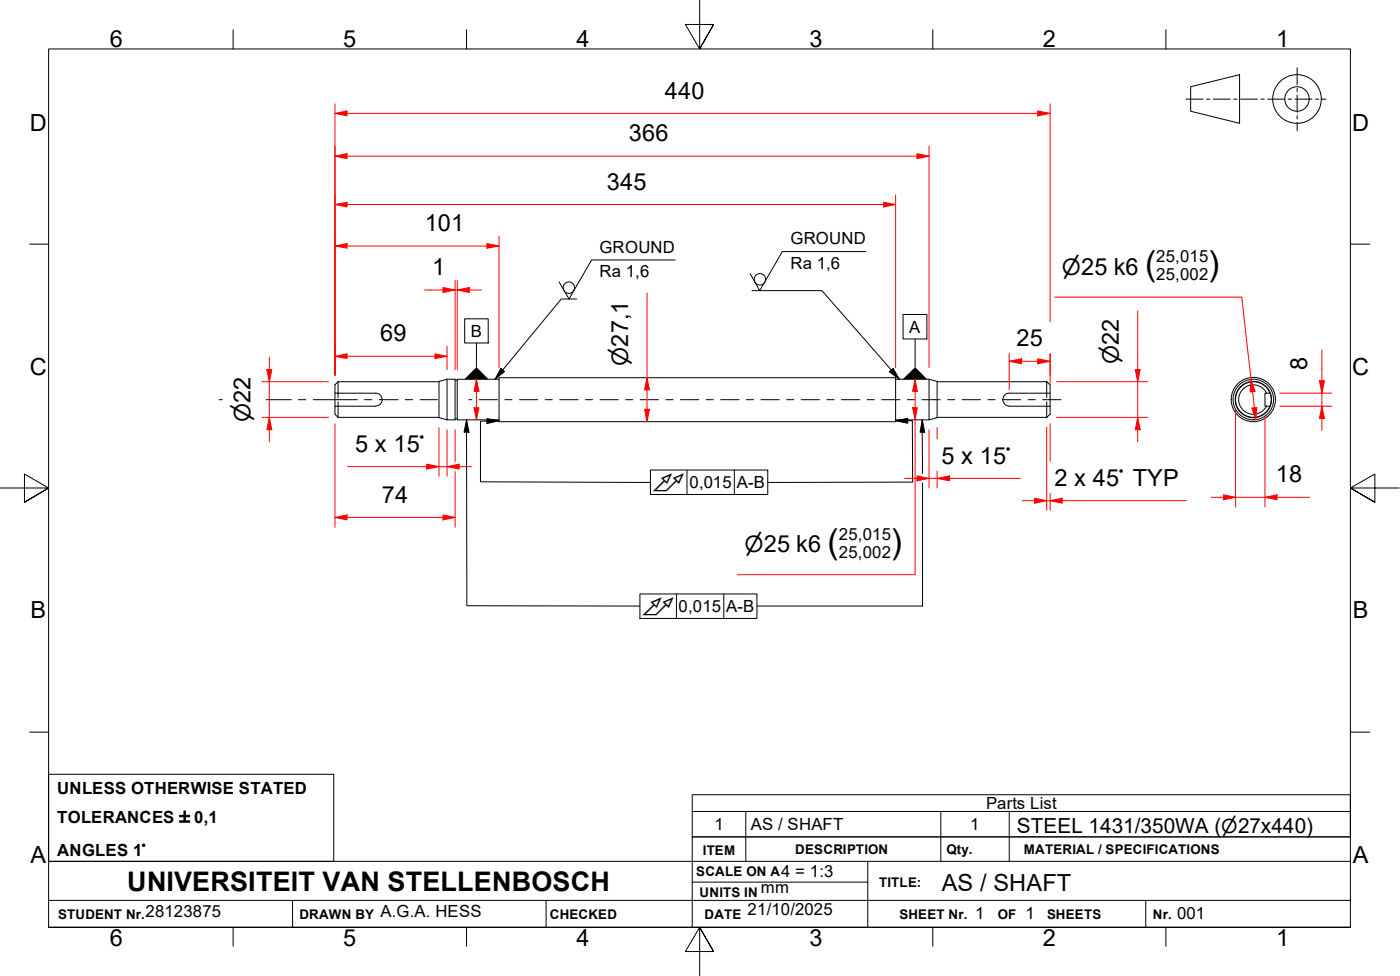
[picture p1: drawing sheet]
<svg xmlns="http://www.w3.org/2000/svg" width="287mm" height="200mm" viewBox="0 0 287 200" stroke-linecap="round" stroke-linejoin="round" font-family="sans-serif">
<!-- layer: Hidden Edges(ISO) -->
<path d="M69.3 80.6v.9M69.3 82.4v.8M214.7 80.6v.9M214.7 82.4v.8" fill="none" stroke="#000" stroke-width=".21"/>
<!-- layer: Visible Edges(ISO) -->
<g fill="none" stroke="#000" stroke-width=".21">
<path d="M68.7 78.9l.6-.7v2.4h-.6zM69.3 78.2h20.7M91.7 77.7l-1.7 .5v7.4l1.7 .4M91.7 77.7v8.3M91.7 77.7h1.6v8.3h-1.6M93.3 77.9h.5M102.4 77.4h81.3v9h-81.3zM102.4 77.7h-8.6v8.3h8.6M183.7 77.7h6.9M190.6 77.7l1.6 .5v7.4l-1.6 .4zM192.2 78.2h22.5M214.7 78.2l.7 .7v1.7h-.7"/>
<path d="M214.7 78.2v2.4M68.7 80.6v2.6M69.3 83.2h-.6v1.7l.6 .6M69.3 80.6h7.7a1.33 1.33 0 0 1 1.4 1.3 1.33 1.33 0 0 1-1.4 1.3h-7.7M69.3 83.2v2.3M69.3 85.5h20.7M93.3 85.9h.5M183.7 86h6.9M192.2 85.5h22.5M214.7 83.2h.7v1.7l-.7 .6zM214.7 80.6h-7.7a1.33 1.33 0 0 0-1.3 1.3 1.33 1.33 0 0 0 1.3 1.3h7.7M215.4 80.6v2.6"/>
<path d="M259.8 80.6h-.3v2.6h.3M259.8 80.6h.7l.3 1.3-.3 1.3h-.7M259.8 80.5a3 3 0 0 0-4.6-1 3 3 0 0 0 0 4.7 3 3 0 0 0 4.6-1M260.5 80.6a3.7 3.7 0 0 0-5.6-1.6 3.7 3.7 0 0 0 0 5.8 3.7 3.7 0 0 0 5.6-1.6"/>
<circle cx="257.1" cy="81.9" r="4.2"/>
<circle cx="257.1" cy="81.9" r="3.7"/>
<circle cx="257.1" cy="81.9" r="4.5"/>
</g>
<!-- layer: Symbols(ISO) -->
<path d="M142 166.3v-3.4h135v3.4M142 166.3v5.2h135v-5.2M142 166.3h135M153 166.3v5.2M193 166.3v5.2M207 166.3v5.2" fill="none" stroke="#000" stroke-width=".21"/>
<!-- layer: Border_0 -->
<g fill="none" stroke="#000" stroke-width=".21">
<path d="M47.8 6.1v3.9M95.7 6.1v3.9M143.5 0v10l-2.9-5h5.8l-2.9 5 2.9-5M191.3 6.1v3.9M239.1 6.1v3.9M6.1 50h3.9M277 50h3.9M0 100h10l-5-2.8v5.7l5-2.9-5 2.9M287 100h-10l5-2.8v5.7l-5-2.9 5 2.9M6.1 150.1h3.9M277 150.1h3.9M10 190.1v-180.1h267v180.1h-267h267"/>
<path d="M47.8 190.1v3.8M95.7 190.1v3.8M146.4 195l-2.9-4.9 2.9 4.9h-5.8l2.9-4.9v9.9M191.3 190.1v3.8M239.1 190.1v3.8"/>
</g>
<!-- layer: Sketch Geometry(ISO) -->
<path d="M10 176.5h267M153 171.5v5M178 176.5v13.6M193 171.5v5M207 171.5v5M277 171.5h-135v18.6M10 190.1h267M10 184.5h267M60 184.5v5.6M112 184.5v5.6M142 180.8h36M235 184.5v5.6" fill="none" stroke="#000" stroke-width=".21"/>
<!-- layer: Dimensions(ISO) -->
<path d="M55.2 85.5v2.6" fill="none" stroke="#f00" stroke-width=".21"/>
<path d="M55.2 85.5l.6 2.6h-1.1z" fill="#f00"/>
<path d="M55.2 75.8v2.4M55.2 85.5l.6 2.6h-1.1z" fill="none" stroke="#f00" stroke-width=".21"/>
<path d="M54.7 75.8h1.1l-.6 2.4z" fill="#f00"/>
<path d="M53.7 78.2h13.7M54.7 75.8h1.1l-.6 2.4zM55.2 73.2v2.6M55.2 78.2v7.3M233.4 75.8v2.4M53.7 85.5h13.7M55.2 88.1v2.5" fill="none" stroke="#f00" stroke-width=".21"/>
<!-- layer: Centerline(ISO) -->
<g fill="none" stroke="#000" stroke-width=".21">
<path d="M45 81.9h.6M54.6 81.9h5.2M61.2 81.9h1.5M64.3 81.9h9M74.7 81.9h1.6M77.8 81.9h3.9M83.1 81.9h1.5M86.2 81.9h3.5M96.2 81.9h.6M98.3 81.9h3.7M103.6 81.9h1.4M106.6 81.9h3.7"/>
<path d="M111.8 81.9h1.5M114.8 81.9h3.8M120.1 81.9h1.4M123.1 81.9h3.7M128.3 81.9h1.5M131.3 81.9h3.8M136.6 81.9h1.4M139.6 81.9h3.7M144.8 81.9h1.5M147.8 81.9h3.8M153.1 81.9h1.5M156.1 81.9h3.7"/>
<path d="M161.4 81.9h1.4M164.3 81.9h3.8M169.6 81.9h1.5M172.6 81.9h3.7M177.9 81.9h1.4M180.8 81.9h3.8M186.1 81.9h1.5M189.1 81.9h3.7M194.4 81.9h1.4M197.4 81.9h3.7M202.6 81.9h1.5M205.6 81.9h3.8"/>
<path d="M210.9 81.9h1.4M213.9 81.9h3.7"/>
</g>
<!-- layer: Dimensions(ISO) -->
<path d="M232.9 75.8h1l-.5 2.4z" fill="#f00"/>
<path d="M232.9 75.8h1l-.5 2.4zM233.4 85.5v2.6" fill="none" stroke="#f00" stroke-width=".21"/>
<path d="M233.4 85.5l.5 2.6h-1z" fill="#f00"/>
<path d="M68.7 73h2.5M216.7 78.2h18.7M233.4 63.8v12M233.4 78.2v7.3M216.7 85.5h18.7M233.4 85.5l.5 2.6h-1zM233.4 88.1v2.5" fill="none" stroke="#f00" stroke-width=".21"/>
<path d="M68.7 73l2.5-.5v1z" fill="#f00"/>
<path d="M68.7 73l2.5-.5v1zM89.2 73h2.5" fill="none" stroke="#f00" stroke-width=".21"/>
<path d="M89.2 72.5l2.5 .5-2.5 .5z" fill="#f00"/>
<path d="M68.7 71v5.9M71.2 73h18M89.2 72.5l2.5 .5-2.5 .5zM91.7 71v4.8M68.7 106h2.5" fill="none" stroke="#f00" stroke-width=".21"/>
<path d="M68.7 106l2.5-.5v1.1z" fill="#f00"/>
<path d="M68.7 106l2.5-.5v1.1zM90.9 106h2.4" fill="none" stroke="#f00" stroke-width=".21"/>
<path d="M90.9 105.5l2.4 .5-2.4 .6z" fill="#f00"/>
<path d="M90.9 59.4h2.4M68.7 86.9v21.2M93.3 88.1v6.5M93.3 96.6v11.5M71.2 106h19.7M90.9 105.5l2.4 .5-2.4 .6z" fill="none" stroke="#f00" stroke-width=".21"/>
<path d="M90.9 58.9l2.4 .5-2.4 .5z" fill="#f00"/>
<path d="M90.9 58.9l2.4 .5-2.4 .5zM93.8 59.4h2.5" fill="none" stroke="#f00" stroke-width=".21"/>
<path d="M93.8 59.4l2.5-.5v1z" fill="#f00"/>
<path d="M68.7 50.4h2.5M87.1 59.4h3.8M93.3 59.4h.5M93.3 57.5v18.3M93.8 59.4l2.5-.5v1zM93.8 57.5v18.3M96.3 59.4h2.4" fill="none" stroke="#f00" stroke-width=".21"/>
<path d="M68.7 50.4l2.5-.5v1z" fill="#f00"/>
<path d="M68.7 50.4l2.5-.5v1zM99.9 50.4h2.5" fill="none" stroke="#f00" stroke-width=".21"/>
<path d="M99.9 49.9l2.5 .5-2.5 .5z" fill="#f00"/>
<path d="M68.7 48.4v28.5M68.7 41.9h2.5M71.2 50.4h28.7M99.9 49.9l2.5 .5-2.5 .5zM102.4 48.4v26.9" fill="none" stroke="#f00" stroke-width=".21"/>
<path d="M68.7 41.9l2.5-.4v.9z" fill="#f00"/>
<path d="M68.7 41.9l2.5-.4v.9zM181.2 41.9h2.5" fill="none" stroke="#f00" stroke-width=".21"/>
<path d="M181.2 41.5l2.5 .4-2.5 .5z" fill="#f00"/>
<path d="M68.7 39.9v37M183.7 39.9v35.5M188.1 32h2.5M71.2 41.9h110M181.2 41.5l2.5 .4-2.5 .5z" fill="none" stroke="#f00" stroke-width=".21"/>
<path d="M188.1 31.5l2.5 .5-2.5 .5z" fill="#f00"/>
<path d="M68.7 32h2.5M188.1 31.5l2.5 .5-2.5 .5z" fill="none" stroke="#f00" stroke-width=".21"/>
<path d="M68.7 32l2.5-.5v1z" fill="#f00"/>
<path d="M68.7 32l2.5-.5v1zM68.7 30v46.9M68.7 23.2h2.5M71.2 32h116.9M190.6 30v45.3" fill="none" stroke="#f00" stroke-width=".21"/>
<path d="M68.7 23.2l2.5-.5v1z" fill="#f00"/>
<path d="M68.7 23.2l2.5-.5v1zM212.9 23.2h2.5" fill="none" stroke="#f00" stroke-width=".21"/>
<path d="M212.9 22.7l2.5 .5-2.5 .5z" fill="#f00"/>
<path d="M68.7 21.3v55.6M71.2 23.2h141.7M212.9 22.7l2.5 .5-2.5 .5zM215.4 21.3v44.7M215.4 72.5v4.4M212.2 102.6h2.5" fill="none" stroke="#f00" stroke-width=".21"/>
<path d="M212.2 102.1l2.5 .5-2.5 .5z" fill="#f00"/>
<path d="M212.2 102.1l2.5 .5-2.5 .5zM215.4 102.6h2.5" fill="none" stroke="#f00" stroke-width=".21"/>
<path d="M215.4 102.6l2.5-.5v1z" fill="#f00"/>
<path d="M212.9 74h2.5M214.7 87.6v17M215.4 86.9v7.7M209.7 102.6h2.5M214.7 102.6h.7M215.4 102.6l2.5-.5v1zM215.4 101.1v3.5M217.9 102.6h25.4" fill="none" stroke="#f00" stroke-width=".21"/>
<path d="M212.9 73.5l2.5 .5-2.5 .5z" fill="#f00"/>
<path d="M207 74h2.5M212.9 73.5l2.5 .5-2.5 .5z" fill="none" stroke="#f00" stroke-width=".21"/>
<path d="M207 74l2.5-.5v1z" fill="#f00"/>
<path d="M207 74l2.5-.5v1zM207 72.5v7.4M209.5 74h3.4M215.4 72.5v6M259.5 101.9h2.4" fill="none" stroke="#f00" stroke-width=".21"/>
<path d="M259.5 101.9l2.4-.5v1z" fill="#f00"/>
<path d="M251 101.9h2.4M259.5 101.9l2.4-.5v1z" fill="none" stroke="#f00" stroke-width=".21"/>
<path d="M251 101.4l2.4 .5-2.4 .5z" fill="#f00"/>
<path d="M271.1 78v2.6M253.4 83.9v20M259.5 85.2v18.7M248.4 101.9h2.6M251 101.4l2.4 .5-2.4 .5zM253.4 101.9h6.1M261.9 101.9h6.7" fill="none" stroke="#f00" stroke-width=".21"/>
<path d="M270.6 78h1.1l-.6 2.6z" fill="#f00"/>
<path d="M270.6 78h1.1l-.6 2.6zM271.1 83.2v2.5" fill="none" stroke="#f00" stroke-width=".21"/>
<path d="M271.1 83.2l.6 2.5h-1.1z" fill="#f00"/>
<path d="M132.7 77.4v2.5M271.1 71.7v6.3M262.5 83.2h10.7M262.5 80.6h10.7M271.1 83.2l.6 2.5h-1.1zM271.1 80.6v2.6M271.1 85.7v2.5" fill="none" stroke="#f00" stroke-width=".21"/>
<!-- layer: Sketch Geometry(ISO) -->
<path d="M10 158.7h58.5v17.8h-58.5z" fill="none" stroke="#000" stroke-width=".21"/>
<!-- layer: Dimensions(ISO) -->
<path d="M132.7 77.4l.5 2.5h-1z" fill="#f00"/>
<path d="M132.7 77.4l.5 2.5h-1zM132.7 83.9v2.5" fill="none" stroke="#f00" stroke-width=".21"/>
<path d="M132.2 83.9h1l-.5 2.5z" fill="#f00"/>
<path d="M132.7 60.1v17.3M132.7 79.9v4M187.7 77.7v2.5M132.2 83.9h1l-.5 2.5z" fill="none" stroke="#f00" stroke-width=".21"/>
<path d="M187.7 77.7l.5 2.5h-1z" fill="#f00"/>
<path d="M187.7 77.7l.5 2.5h-1zM187.7 83.6v2.4" fill="none" stroke="#f00" stroke-width=".21"/>
<path d="M187.2 83.6h1l-.5 2.4z" fill="#f00"/>
<path d="M97.7 77.7v2.5M187.2 83.6h1l-.5 2.4zM187.7 86v31.8h-36.4M187.7 80.2v3.4" fill="none" stroke="#f00" stroke-width=".21"/>
<path d="M97.7 77.7l.5 2.5h-1z" fill="#f00"/>
<path d="M97.7 77.7l.5 2.5h-1zM97.7 83.6v2.4" fill="none" stroke="#f00" stroke-width=".21"/>
<path d="M97.2 83.6h1l-.5 2.4z" fill="#f00"/>
<path d="M256.6 77.8l.3 2.5M97.2 83.6h1l-.5 2.4zM97.7 80.2v3.4" fill="none" stroke="#f00" stroke-width=".21"/>
<!-- layer: Symbols(ISO) -->
<path d="M97.7 75.2l2.5 2.5h-5zM102.7 75.5l.8 .6-2 1.6zM182.4 76.2l.8-.7 1.3 2.2zM185.2 77.7l2.5-2.5 2.5 2.5zM95.7 86l.5 2.6h-1zM99.9 85.8l2.5 .4-2.5 .6zM183.7 86.2l2.5-.5v1zM189.2 86l.5 2.6h-1z" fill="#000"/>
<g fill="none" stroke="#000" stroke-width=".21">
<path d="M138.5 53.3h-17.2l-4.6 8-2-3.5M154.2 59.6h14.4l15.9 18.1M177.6 51.6h-17.1l-4.7 8-1.9-3.5M95.3 65.3h4.8v5h-4.8zM97.7 70.3v4.9M102.7 75.5l.8 .6-2 1.6zM118.3 61.3h-3.2l-13.6 16.4M182.4 76.2l.8-.7 1.3 2.2zM185.2 64.5h4.9v5h-4.9zM187.7 69.5v5.7M95.7 86l.5 2.6h-1zM95.7 86l.1 38.1 35.5 .1"/>
<path d="M99.9 85.8l2.5 .4-2.5 .6zM102.4 86.2l-3.8 .1v12.4l34.8 .2M133.4 96.3h24.1v5h-24.1zM140.9 96.3v5M150.6 96.3v5M183.7 86.2l2.5-.5v1zM183.7 86.2h3.4l.1 12.6-29.7 .1M189.2 86l.5 2.6h-1zM189.2 86v11M189.2 99v25.2h-33.9M131.3 121.7h24v5h-24zM138.7 121.7v5"/>
<path d="M148.5 121.7v5"/>
<circle cx="116.7" cy="59" r="1.17"/>
<circle cx="155.9" cy="57.2" r="1.17"/>
</g>
<!-- layer: Sketch Geometry(ISO) -->
<g fill="none" stroke="#000" stroke-width=".21">
<path d="M244.2 17.8l10.1-2.5v10l-10.1-2.5zM266.1 13.9v3.5M266.1 18.1v.7M266.1 19.5v3.5M243.3 20.3h3.5M247.5 20.3h.7M248.9 20.3h3.4M253 20.3h.7M254.4 20.3h3.5M258.6 20.3h.7M260 20.3h3.5M264.2 20.3h.7"/>
<path d="M265.6 20.3h3.5M266.1 23.7v.7M266.1 25.1v1.7M269.8 20.3h.7M271.2 20.3h.8"/>
<circle cx="266" cy="20.3" r="5"/>
<circle cx="266" cy="20.3" r="2.51"/>
</g>
<!-- layer: Dimensions(ISO) -->
<path d="M256.6 77.8l.8 2.4-1 .1z" fill="#f00"/>
<path d="M256.6 77.8l.8 2.4-1 .1zM257.3 83.6l.3 2.4" fill="none" stroke="#f00" stroke-width=".21"/>
<path d="M256.8 83.6l1-.1-.2 2.5z" fill="#f00"/>
<path d="M216.3 60.9h38.4l1.9 16.9M91.7 95.6h2.5M256.8 83.6l1-.1-.2 2.5zM256.9 80.3l.4 3.3" fill="none" stroke="#f00" stroke-width=".21"/>
<path d="M91.7 95.6l2.5-.5v1z" fill="#f00"/>
<path d="M87.5 95.6h2.5M91.7 95.6l2.5-.5v1z" fill="none" stroke="#f00" stroke-width=".21"/>
<path d="M87.5 95.1l2.5 .5-2.5 .5z" fill="#f00"/>
<path d="M71.3 95.6h16.2M87.5 95.1l2.5 .5-2.5 .5zM90 95.6h1.7M90 87.6v10M91.7 88.1v9.5M94.2 95.6h2.5M188.1 98h2.5" fill="none" stroke="#f00" stroke-width=".21"/>
<path d="M188.1 97.5l2.5 .5-2.5 .6z" fill="#f00"/>
<path d="M188.1 97.5l2.5 .5-2.5 .6zM192.2 98h2.6" fill="none" stroke="#f00" stroke-width=".21"/>
<path d="M192.2 98l2.6-.5v1.1z" fill="#f00"/>
<path d="M185.5 98h2.6M190.6 98h1.6M190.6 88.1v11.9M192.2 98l2.6-.5v1.1zM192.2 87.6v2.4M192.2 96.5v3.5M194.8 98h14.5" fill="none" stroke="#f00" stroke-width=".21"/>
<g font-size="6.9">
<text x="234.9" y="56.4">(</text>
<text x="247.8" y="56.4">)</text>
<text x="169.7" y="113.3">(</text>
<text x="182.8" y="113.3">)</text>
</g>
<text font-size="5.5" x="26.1" y="182.6">UNIVERSITEIT VAN STELLENBOSCH</text>
<g font-size="4.8">
<text x="22.5" y="9.7">6</text>
<text x="70.4" y="9.7">5</text>
<text x="118.2" y="9.7">4</text>
<text x="166.1" y="9.7">3</text>
<text x="213.9" y="9.7">2</text>
<text x="261.7" y="9.7">1</text>
<text x="136.4" y="20.2">440</text>
<text x="6.1" y="26.8">D</text>
<text x="129" y="29">366</text>
<text x="277.4" y="26.8">D</text>
<text x="124.5" y="38.9">345</text>
<text x="87.1" y="47.3">101</text>
<text x="88.6" y="56.5">1</text>
<text x="78" y="69.9">69</text>
<text x="208.5" y="71">25</text>
<text x="6.1" y="76.8">C</text>
<text x="268.1" y="75.9" transform="rotate(-90 268.1 75.9)">8</text>
<text x="277.4" y="76.8">C</text>
<text x="72.8" y="92.6">5 x 15°</text>
<text x="193.1" y="95">5 x 15°</text>
<text x="216.3" y="99.6">2 x 45° TYP</text>
<text x="261.7" y="98.8">18</text>
<text x="78.3" y="103.1">74</text>
<text x="6.2" y="126.7">B</text>
<text x="277.5" y="126.7">B</text>
<text x="6.2" y="176.8">A</text>
<text x="277.5" y="176.8">A</text>
<text x="193.2" y="182.6">AS / SHAFT</text>
<text x="22.5" y="193.9">6</text>
<text x="70.4" y="193.9">5</text>
<text x="118.2" y="193.9">4</text>
<text x="166.1" y="193.9">3</text>
<text x="213.9" y="193.9">2</text>
<text x="261.7" y="193.9">1</text>
</g>
<g font-size="4.6">
<text x="217.8" y="56.3">⌀25 k6</text>
<text x="128.8" y="75" transform="rotate(-90 128.8 75)">⌀27,1</text>
<text x="229.5" y="74.6" transform="rotate(-90 229.5 74.6)">⌀22</text>
<text x="51.4" y="86.6" transform="rotate(-90 51.4 86.6)">⌀22</text>
<text x="152.7" y="113.2">⌀25 k6</text>
</g>
<text font-size="4.3" x="208.6" y="170.8">STEEL 1431/350WA (⌀27x440)</text>
<g font-size="3.4">
<text x="122.9" y="51.8">GROUND</text>
<text x="162.1" y="50">GROUND</text>
<text x="237.2" y="53.8">25,015</text>
<text x="122.9" y="56.8">Ra 1,6</text>
<text x="162.1" y="55.1">Ra 1,6</text>
<text x="237.2" y="57.4">25,002</text>
<text x="96.6" y="69.1">B</text>
<text x="186.5" y="68.2">A</text>
<text x="141.4" y="100.1">0,015</text>
<text x="151.1" y="100.1">A-B</text>
<text x="172.1" y="110.7">25,015</text>
<text x="172.1" y="114.3">25,002</text>
<text x="139.2" y="125.5">0,015</text>
<text x="149" y="125.5">A-B</text>
<text x="11.7" y="162.8">UNLESS OTHERWISE STATED</text>
<text x="202.2" y="165.8">Parts List</text>
<text x="11.7" y="168.6">TOLERANCES ±0,1</text>
<text x="146.6" y="170.2">1</text>
<text x="154" y="170.2">AS / SHAFT</text>
<text x="199" y="170.2">1</text>
<text x="11.7" y="175.4">ANGLES 1°</text>
<text x="160.2" y="179.7">4 = 1:3</text>
<text x="156.1" y="183.1">mm</text>
<text x="29.8" y="187.8">28123875</text>
<text x="78" y="188">A.G.A. HESS</text>
<text x="153.4" y="187.6">21/10/2025</text>
<text x="200" y="188.4">1</text>
<text x="210.4" y="188.4">1</text>
<text x="241.4" y="188.4">001</text>
</g>
<g font-size="3.2">
<text x="133.9" y="100.6">⌰</text>
<text x="131.8" y="126">⌰</text>
</g>
<g font-size="2.7">
<text x="142.8" y="179.6">SCALE ON A</text>
<text x="144.1" y="175.1">ITEM</text>
<text x="163.1" y="175.1">DESCRIPTION</text>
<text x="194.1" y="175">Qty.</text>
<text x="210" y="175">MATERIAL / SPECIFICATIONS</text>
<text x="143.5" y="183.8">UNITS IN</text>
<text x="180.3" y="181.9">TITLE:</text>
<text x="11.9" y="188.4">STUDENT Nr.</text>
<text x="61.4" y="188.3">DRAWN BY</text>
<text x="112.8" y="188.3">CHECKED</text>
<text x="144.5" y="188.3">DATE</text>
<text x="184.5" y="188.3">SHEET Nr.</text>
<text x="204.7" y="188.3">OF</text>
<text x="214.8" y="188.3">SHEETS</text>
<text x="236.5" y="188.3">Nr.</text>
</g>
</svg>
